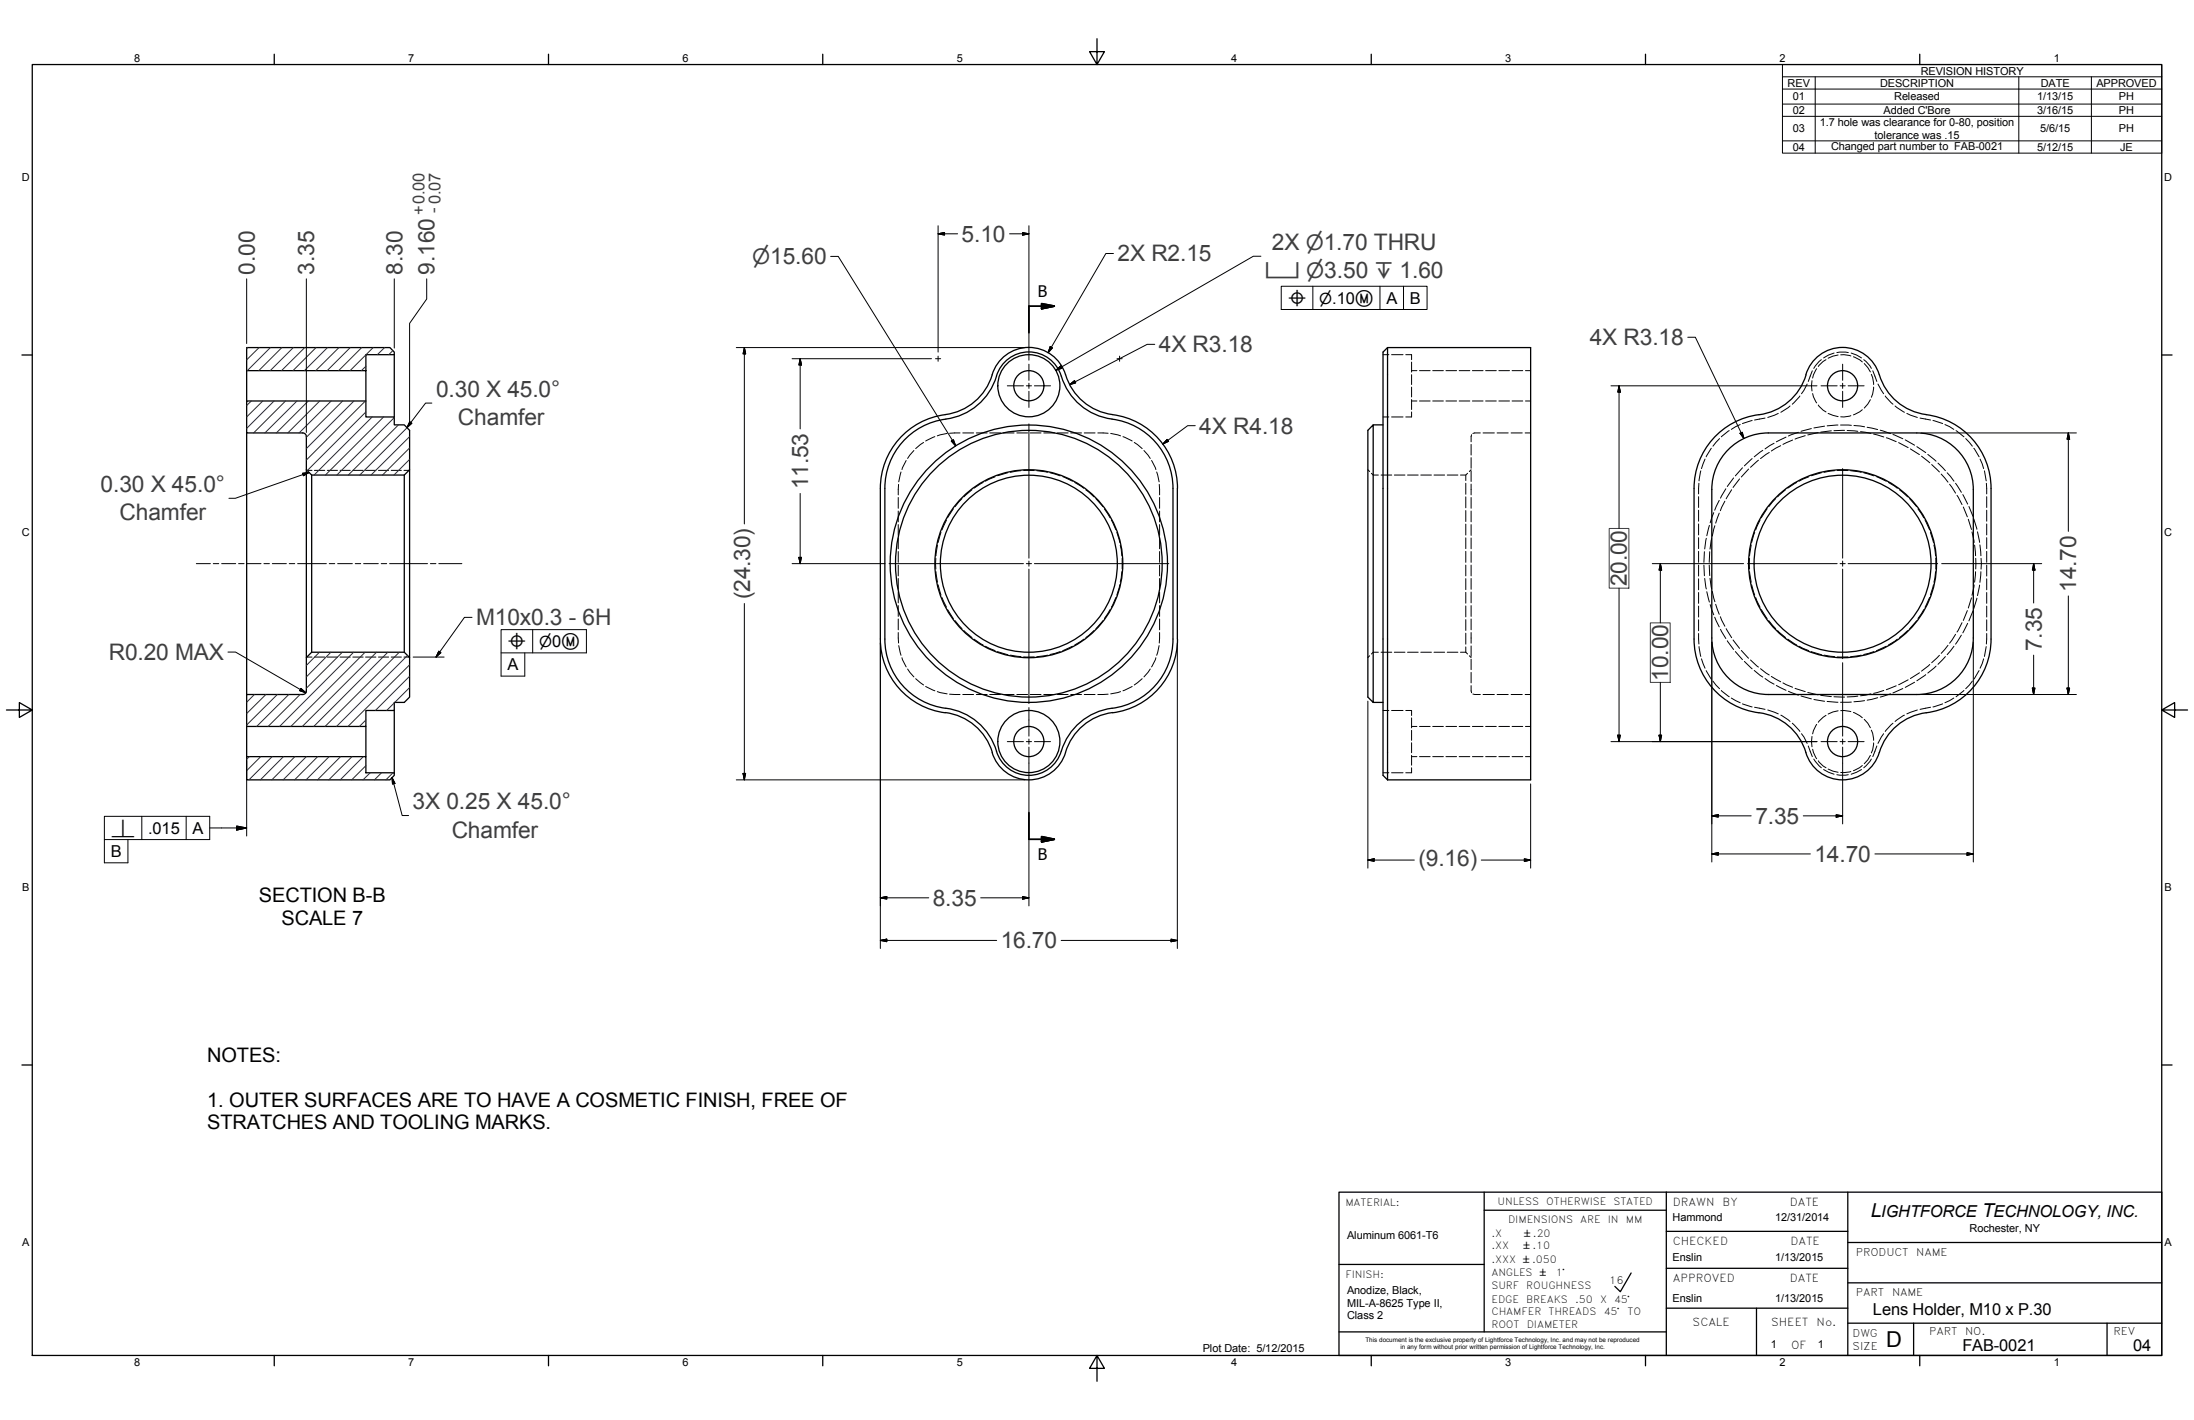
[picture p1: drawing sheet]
<svg xmlns="http://www.w3.org/2000/svg" width="864mm" height="559mm" viewBox="0 0 864 559" stroke-linecap="round" stroke-linejoin="round" font-family="sans-serif">
<!-- layer: Visible Edges(ANSI) -->
<g fill="none" stroke="#000" stroke-width=".51">
<path d="M155.2 139.6v24.5M546.2 136.8h56.3v170.1h-56.3M546.2 136.8l-1.8 1.8v166.5l1.8 1.8M546.2 136.8v170.1M97.1 157.8h46.9v6.3h11.2v3.1h3.9l2.1 2.2v15.4l-2.1 2.1h-36.4l-2.1-2.1v-13l-.3-.8-1.1-.6h-22.1zM97.1 145.9v11.9M144 145.9v-6.3h11.2v-1l-1.7-1.8h-56.4v9.1h46.9v11.9M419.4 147.5a15.2 15.2 0 0 0-15.3-10.8 15.2 15.2 0 0 0-14.1 12.3 22.8 22.8 0 0 1-20 14.5 29.2 29.2 0 0 0-23.5 28.7v59.3M419.5 147.5a22.7 22.7 0 0 0 20.5 16 29.2 29.2 0 0 1 23.5 28.7M710.8 147.5a15.2 15.2 0 0 1 15.4-10.8 15.2 15.2 0 0 1 14.1 12.3 22.8 22.8 0 0 0 19.9 14.5 29.2 29.2 0 0 1 23.5 28.7v59.3M710.9 147.5a22.3 22.3 0 0 1-18.5 15.7M97.1 170.4v102.9"/>
<path d="M540.5 167.2v109.2l-2.1-2.1v-104.9zM540.5 167.2h3.9M679.7 177.5a22.2 22.2 0 0 1 16.3-7.1h58.5a22.3 22.3 0 0 1 22.2 22.2v58.5a22.3 22.3 0 0 1-22.2 22.2h-58.4a22.3 22.3 0 0 1-22.3-22.2v-58.5a22.2 22.2 0 0 1 5.9-15.1zM692.4 163.2a29.2 29.2 0 0 0-25.6 29v59.3M120.6 184.8v74M122.7 186.9v69.8M159.1 186.9v69.8M161.2 184.8v74M463.4 192.2v59.3M346.5 251.5a29.2 29.2 0 0 0 25.6 29M348.3 251.5v-59.3a27.7 27.7 0 0 1 25.6-27.6 24.2 24.2 0 0 0 18.8-17.9 13.4 13.4 0 0 1 13.8-8.1 13.4 13.4 0 0 1 11.8 11 24.5 24.5 0 0 0 21.4 15.7 27.5 27.5 0 0 1 22 26.9v59.3M348.3 251.5a27.5 27.5 0 0 0 24 27.2"/>
<path d="M461.7 251.5a27.5 27.5 0 0 1-24 27.2M463.5 251.5a29.2 29.2 0 0 1-25.6 29M666.8 251.5a29.4 29.4 0 0 0 27.2 29.2 22.2 22.2 0 0 1 16.8 15.4M783.7 251.5a29.4 29.4 0 0 1-27.1 29.2 22.7 22.7 0 0 0-17.4 16.8 15.1 15.1 0 0 1-14.6 9.4 15.1 15.1 0 0 1-13.8-10.8M97.1 273.3h22.1l.8-.3 .6-1.1v-13.1l2.1-2.1h36.4l2.1 2.1v15.5l-2.1 2.1h-3.9v3.2h-11.2v6.3h-46.9zM155.2 279.6v24.5M437.7 278.7a24.4 24.4 0 0 0-20.4 18.2 13.4 13.4 0 0 1-13.9 8.1 13.4 13.4 0 0 1-11.7-11 24 24 0 0 0-19.4-15.3M540.5 276.4h3.9M97.1 297.8h46.9v6.3h11.2v1l-1.7 1.8h-56.4zM97.1 285.9v11.9M144 285.9v11.9M437.9 280.4a22.5 22.5 0 0 0-18.9 17.1 15.1 15.1 0 0 1-15.6 9.3 15.1 15.1 0 0 1-13.3-12.2 22.3 22.3 0 0 0-18-14.2"/>
<circle cx="405" cy="151.8" r="5.9"/>
<circle cx="405" cy="151.8" r="12.2"/>
<circle cx="725.3" cy="151.8" r="5.9"/>
<circle cx="405" cy="221.8" r="54.6"/>
<circle cx="405" cy="221.8" r="37"/>
<circle cx="405" cy="221.8" r="34.8"/>
<circle cx="405" cy="221.8" r="52.5"/>
<circle cx="725.3" cy="221.8" r="37"/>
<circle cx="725.3" cy="221.8" r="34.8"/>
<circle cx="405" cy="291.8" r="5.9"/>
<circle cx="405" cy="291.8" r="12.2"/>
<circle cx="725.3" cy="291.8" r="5.9"/>
</g>
<!-- layer: Hidden Edges(ANSI) -->
<g fill="none" stroke="#000" stroke-width=".39">
<path d="M544.4 139.6h2.3M547.8 139.6h4.5M553.3 139.6h2.3v1.9M721.9 138.9l-2.1 .8-2 1.1M723 138.7h4.5M723.5 139.7l-2 .4-1.9 .9M724.5 139.6h1.3l2.7 .5M728.7 138.9l2.1 .8 1.9 1.1M555.6 142.5v3.9M555.6 147.4v3.9M555.6 152.3v3.9M555.6 157.2v4"/>
<path d="M555.6 157.8h2.1M555.6 145.9h2.1M558.7 157.8h4.2M558.7 145.9h4.2M563.9 157.8h4.2M563.9 145.9h4.2M569.2 157.8h4.1M569.2 145.9h4.1M574.4 157.8h4.1M574.4 145.9h4.1M579.6 157.8h4.2M579.6 145.9h4.2"/>
<path d="M584.8 157.8h4.2M584.8 145.9h4.2M590 157.8h4.2M590 145.9h4.2M595.2 157.8h4.2M595.2 145.9h4.2M600.5 157.8h2M600.5 145.9h2M704.6 159.8l-3.6 2.4M708.5 155.8l-3 3.3M711.3 151.1l-2.2 3.8M713.2 149.8v4.1"/>
<path d="M713.4 145.9l-1.6 4.2M713.5 154.9l.3 1.2 1.3 2.5M715.1 145.1l-1.3 2.4-.3 1.3M715.7 159.4l1.9 2 1.2 .7M716.9 141.5l-.9 .7-2.1 2.8M718.8 141.5l-1.2 .7-1.9 2M729.6 140.4l2.4 1.2 1 .8M733.6 141.5l2.4 2.5 .6 1M733.8 143.1l2.4 3.3M736.2 157.3l-2.4 3.3M736.6 147.3l.5 1.3 .4 2.7M737.2 145.9l1.6 4.2"/>
<path d="M737.5 152.3l-.4 2.8-.5 1.2M739.2 151.1l2.2 3.8M742.1 155.8l3 3.3M745.9 159.8l3.7 2.4M359.7 177.3l-2.4 3.1M363.5 174.1l-3.1 2.4M368 171.8l-3.6 1.7M372.8 170.6l-3.9 .9M377.9 170.4l-4.1 .1M379 170.4h4.2M384.3 170.4h4.3M389.6 170.4h4.2"/>
<path d="M394.9 170.4h4.3M400.2 170.4h4.3M405.5 170.4h4.3M410.8 170.4h4.3M416.2 170.4h4.2M421.4 170.4h4.3M426.8 170.4h4.2M432.1 170.4l4.1 .1M437.2 170.6l3.9 .9M442 171.8l3.6 1.7M446.5 174.1l3.1 2.4M450.3 177.3l2.5 3.1"/>
<path d="M544.4 164.1h2.3M547.8 164.1h4.5M555.6 162.1v2h-2.3M579.1 174.9v4.2M579.2 171.1l-.1 2.8M582.7 170.4l-2.9 .2M583.8 170.4h4.4M589.3 170.4h4.4M594.8 170.4h4.4M600.3 170.4h2.2M673.6 176.4l-2 3.4M676.8 172.6l-2.6 3"/>
<path d="M680.7 169.5l-3.2 2.4M685 167.1l-3.5 1.9M689.7 165.5l-3.8 1.2M693.9 177.2l-3.4 2.6M694.8 164.5l-4.2 .8M696.4 178.1l-3.4 2.4M698.3 174.4l-3.5 2.3M700 162.7l-4.2 1.6M700.9 175.4l-3.7 2.1M703 172l-3.8 1.9M705.6 173.2l-3.8 1.7M707.9 170.1l-3.9 1.5"/>
<path d="M710.6 171.4l-4 1.4M713 168.7l-4.1 1M715.6 170.2l-4 .9M718.2 167.7l-4.2 .7M719.6 162.7l3.9 1.3M720.9 169.5l-4.2 .6M723.5 167.3l-4.3 .3M724.5 167.3l4.2 .1M726.1 169.4l-4.2 .1M727.1 169.4l4.2 .3M728.5 163.6l-2.7 .5-1.3-.1M729.7 167.4l4.2 .6"/>
<path d="M732.3 169.9l4.1 .7M733 161.2l-1 .9-2.4 1.2M734.9 168.1l4.2 .9M737.5 170.8l4 1.2M740.1 169.3l4.1 1.3M742.5 172.3l3.9 1.5M745.1 171l3.9 1.7M747.3 174.2l3.8 1.9M749.9 173.1l3.7 2.1M750.6 162.7l4.1 1.6M752 176.7l3.5 2.2M754.5 175.8l3.5 2.3"/>
<path d="M755.8 164.5l4.1 .8M756.3 179.5l3.3 2.6M758.8 178.8l3.3 2.7M760.9 165.5l3.8 1.2M765.6 167.1l3.4 1.9M769.9 169.5l3.1 2.4M773.7 172.6l2.7 3M776.9 176.4l2.1 3.4M353.6 195.8v4.2M353.7 190.6l-.1 4.2M354.6 185.7l-.8 3.9M356.7 181.2l-1.7 3.6"/>
<path d="M453.3 181.2l1.7 3.6M455.3 185.7l.9 3.9M456.3 190.6l.1 4.2M456.4 195.8v4.2M538.4 184.8l.7 .7M539.8 186.2l.7 .7h2M543.6 186.9h4.2M548.8 186.9h4.2M554 186.9h4.2M559.2 186.9h4.2M564.5 186.9h4.1M569.7 186.9h4.1"/>
<path d="M574.9 186.9h2.1M577 190.2v4.3M577 195.5v4.3M577.7 186.2l-.7 .7v2.2M579.1 180.1v4.2M579.1 185.3v4.2M579.1 190.5v4.3M579.1 195.8v4.2M579.1 184.8l-.7 .7M668.6 195.5v4.2M668.7 190.2l-.1 4.2M669.5 185.3l-.7 3.9"/>
<path d="M671.1 180.7l-1.4 3.7M676.7 196.9l-1.8 3.9M678.9 197.2l-1.7 3.8M679.3 192.3l-2.1 3.7M681.6 192.7l-2.2 3.6M682.4 188.1l-2.5 3.4M684.7 188.5l-2.5 3.3M685.9 184.1l-2.8 3.2M688.3 184.6l-2.9 3.1M689.7 180.5l-3.1 2.8M692.1 181.1l-3.1 2.8M760.3 182.8l3.1 2.9"/>
<path d="M762.8 182.2l2.9 3M764.1 186.6l2.7 3.1M766.4 186.1l2.7 3.3M767.4 190.6l2.3 3.5M769.7 190.2l2.3 3.5M770.3 194.9l2 3.7M772.6 194.6l1.9 3.8M772.8 199.5l1.6 3.9M775 199.3l1.6 3.9M779.4 180.7l1.4 3.7M781.1 185.3l.7 3.9M781.9 190.2l.1 4.2"/>
<path d="M782 195.5v4.2M353.6 201.1v4.3M353.6 206.4v4.3M353.6 211.7v4.3M353.6 217v4.3M456.4 201.1v4.3M456.4 206.4v4.3M456.4 211.7v4.3M456.4 217v4.3M577 200.9v4.3M577 206.2v4.4M577 211.6v4.3"/>
<path d="M577 217v4.3M579.1 201.1v4.3M579.1 206.4v4.3M579.1 211.7v4.3M579.1 217v4.3M668.6 200.8v4.3M668.6 206.2v4.3M668.6 211.6v4.3M668.6 217v4.3M670.9 217.1l-.2 4.2M671.6 211.8l-.6 4.2M672.8 206.8l-1 4"/>
<path d="M673 217.1l-.2 4.2M673.7 212l-.6 4.1M674.6 201.7l-1.4 4M675 206.9l-1 4M676.7 201.9l-1.4 4M774.8 204.3l1.2 4M776.2 209.4l.8 4.1M776.9 204.2l1.2 4.1M777.2 214.5l.4 4.2M777.7 219.7v4.2M778.4 209.3l.8 4.1M779.3 214.4l.4 4.3"/>
<path d="M779.8 219.7v4.3M782 200.8v4.3M782 206.2v4.3M782 211.6v4.3M782 217v4.3M353.6 222.4v4.2M353.6 227.6v4.3M353.6 233v4.2M353.6 238.3v4.3M456.4 222.4v4.2M456.4 227.6v4.3M456.4 233v4.2"/>
<path d="M456.4 238.3v4.3M577 222.4v4.2M577 227.7v4.3M577 233.1v4.3M577 238.4v4.4M579.1 222.4v4.2M579.1 227.6v4.3M579.1 233v4.2M579.1 238.3v4.3M668.6 222.4v4.3M668.6 227.8v4.3M668.6 233.2v4.2"/>
<path d="M668.6 238.5v4.3M670.7 222.4l.2 4.2M671 227.6l.6 4.2M671.8 232.9l1 4M672.8 222.4l.2 4.1M673.1 227.6l.6 4.1M673.2 237.9l1.4 4M674 232.7l1 4.1M675.3 237.8l1.4 3.9M776 235.3l-1.2 4M777 230.2l-.8 4.1M777.6 225l-.4 4.1"/>
<path d="M778.1 235.4l-1.2 4.1M779.2 230.3l-.8 4.1M779.7 225l-.4 4.2M782 222.4v4.3M782 227.8v4.3M782 233.2v4.2M782 238.5v4.3M353.6 248.9l.1 4.1M353.6 243.6v4.2M353.8 254.1l.8 3.8M355 258.8l1.7 3.6M455 258.8l-1.7 3.6"/>
<path d="M456.2 254.1l-.9 3.8M456.4 243.6v4.2M456.4 248.9l-.1 4.1M539.1 258.1l-.7 .7M542.5 256.7h-2l-.7 .7M543.6 256.7h4.2M548.8 256.7h4.2M554 256.7h4.2M559.2 256.7h4.2M564.5 256.7h4.1M569.7 256.7h4.1M574.9 256.7h2.1"/>
<path d="M577 243.8v4.3M577 249.2v4.3M577 254.6v2.1M577 256.7l.7 .7M578.4 258.1l.7 .7M579.1 243.6v4.2M579.1 248.9v4.2M579.1 254.2v4.1M579.1 259.4v4.1M668.6 243.9v4.3M668.6 249.3l.1 4.1M668.8 254.4l.7 3.9"/>
<path d="M669.7 259.3l1.4 3.7M674.9 242.9l1.8 3.8M677.2 242.7l1.7 3.7M677.2 247.6l2.1 3.7M679.4 247.4l2.2 3.6M679.9 252.2l2.5 3.4M682.2 251.8l2.5 3.3M683.1 256.4l2.8 3.2M685.4 256l2.9 3M689 259.7l3.1 2.8M763.4 257.9l-3.1 2.9M765.7 258.4l-2.9 3"/>
<path d="M766.8 253.9l-2.7 3.2M769.1 254.3l-2.7 3.3M769.7 249.6l-2.3 3.5M772 249.9l-2.3 3.6M772.3 245l-2 3.7M774.4 240.3l-1.6 3.9M774.5 245.3l-1.9 3.7M776.6 240.4l-1.6 3.9M780.8 259.3l-1.4 3.7M781.8 254.4l-.7 3.9M782 243.9v4.3M782 249.3l-.1 4.1"/>
<path d="M357.3 263.3l2.4 3.1M360.4 267.1l3.1 2.5M364.4 270.1l3.6 1.7M368.9 272.2l3.9 .8M373.8 273.2l4.1 .1M379 273.3h4.2M384.3 273.3h4.3M389.6 273.3h4.2M394.9 273.3h4.3M400.2 273.3h4.3M405.5 273.3h4.3M410.8 273.3h4.3"/>
<path d="M416.2 273.3h4.2M421.4 273.3h4.3M426.8 273.3h4.2M436.2 273.2l-4.1 .1M441.1 272.2l-3.9 .8M445.6 270.1l-3.6 1.7M449.6 267.1l-3.1 2.5M452.8 263.3l-2.5 3.1M544.4 279.6h2.3M547.8 279.6h4.5M553.3 279.6h2.3v2M579.1 264.6v4.1"/>
<path d="M579.1 269.8l.1 2.8M579.8 273.1l2.9 .2M583.8 273.3h4.4M589.3 273.3h4.4M594.8 273.3h4.4M600.3 273.3h2.2M671.6 263.9l2 3.4M674.2 268l2.6 3M677.5 271.7l3.2 2.5M681.5 274.7l3.5 1.8M685.9 277l3.8 1.2M686.6 260.3l3.1 2.9"/>
<path d="M690.5 263.8l3.4 2.6M690.6 278.3l4.2 .8M693 263.1l3.4 2.5M694.8 267l3.5 2.2M695.8 279.4l4.2 1.5M697.2 266.2l3.7 2.1M699.2 269.7l3.8 2M701.8 268.7l3.8 1.7M704 272l3.9 1.6M706.6 270.9l4 1.3M708.9 273.9l4.1 1.1M711.6 272.5l4 .9"/>
<path d="M714 275.3l4.2 .7M716.7 273.6l4.2 .5M719.2 276l4.3 .4M721.9 274.2l4.2 .1M723.5 279.7l-2 .5-1.9 .8M724.5 279.7l4 .3M728.7 276.3l-4.2 .1M731.3 273.9l-4.2 .4M733.9 275.7l-4.2 .5M736.4 273l-4.1 .8M739.1 274.6l-4.2 .9M741.5 271.7l-4 1.2"/>
<path d="M744.2 273l-4.1 1.3M746.4 269.9l-3.9 1.5M749 271l-3.9 1.7M751.1 267.5l-3.8 1.9M753.6 268.5l-3.7 2M754.7 279.4l-4.1 1.5M755.5 264.7l-3.5 2.3M758 265.5l-3.5 2.4M759.6 261.5l-3.3 2.6M759.9 278.3l-4.1 .8M762.1 262.1l-3.3 2.8M764.7 277l-3.8 1.2"/>
<path d="M769 274.7l-3.4 1.8M773 271.7l-3.1 2.5M776.4 268l-2.7 3M779 263.9l-2.1 3.4M555.6 282.5v3.9M555.6 287.4v3.9M555.6 292.3v3.9M555.6 297.2v3.9M555.6 297.8h2.1M555.6 285.9h2.1M558.7 297.8h4.2M558.7 285.9h4.2"/>
<path d="M563.9 297.8h4.2M563.9 285.9h4.2M569.2 297.8h4.1M569.2 285.9h4.1M574.4 297.8h4.1M574.4 285.9h4.1M579.6 297.8h4.2M579.6 285.9h4.2M584.8 297.8h4.2M584.8 285.9h4.2M590 297.8h4.2M590 285.9h4.2"/>
<path d="M595.2 297.8h4.2M595.2 285.9h4.2M600.5 297.8h2M600.5 285.9h2M701 281.4l3.6 2.5M705.5 284.6l3 3.2M709.1 288.7l2.2 3.8M711.8 293.6l1.6 4.2M713.2 289.8v4.1M713.5 294.8l.3 1.3 1.3 2.5M713.9 298.7l3 3.4M715.1 285.1l-1.3 2.4-.3 1.3"/>
<path d="M715.7 299.4l1.9 2 1.2 .7M718.8 281.5l-3.1 2.7M729.6 280.4l3.4 2M733.8 283.1l1.4 1.5 1 1.8M736.2 297.2l-1 1.8-1.4 1.5M736.6 287.3l.5 1.2 .4 2.8M736.6 298.7l-3 3.4M737.5 292.4l-.4 2.7-.5 1.2M738.8 293.6l-1.6 4.2M741.4 288.7l-2.2 3.8M745.1 284.6l-3 3.2M749.6 281.4l-3.7 2.5"/>
<path d="M544.4 304.1h2.3M547.8 304.1h4.5M555.6 302.1v2h-2.3M717.8 302.8l4.1 1.9M719.6 302.6l1.9 .9 2 .4M723 304.9h4.5M728.5 303.6l-4 .4M732.7 302.8l-4 1.9M733 301.2l-1 .9-2.4 1.2"/>
</g>
<!-- layer: Threads(ANSI) -->
<g fill="none" stroke="#000" stroke-width=".39">
<path d="M120.8 185.1h2M123.8 185.1h4M128.8 185.1h4M133.9 185.1h4M138.9 185.1h4M143.9 185.1h4.1M149 185.1h4M154 185.1h4M159 185.1h2M378.7 196.2l-2.8 3.2M382.6 192.7l-3.2 2.8M387 189.9l-3.6 2.2"/>
<path d="M391.7 187.6l-3.8 1.8M396.7 186.1l-4.1 1.1M401.8 185.2l-4.1 .7M402.9 185.2h4.2M408.1 185.2l4.2 .7M413.3 186.1l4 1.2M418.3 187.6l3.8 1.8M423 189.9l3.6 2.3M427.4 192.8l3.2 2.7M431.4 196.2l2.7 3.2M698.9 196.2l-2.7 3.2M702.8 192.7l-3.1 2.8"/>
<path d="M707.2 189.9l-3.5 2.2M712 187.6l-3.8 1.8M717 186.1l-4.1 1.1M722.1 185.2l-4.1 .7M723.2 185.2h4.2M728.4 185.2l4.2 .7M733.6 186.1l4 1.2M738.6 187.6l3.8 1.8M743.3 189.9l3.5 2.3M747.7 192.8l3.2 2.7M751.6 196.2l2.8 3.2M368.4 219.7v4.2"/>
<path d="M369 214.5l-.6 4.2M370.4 209.5l-1.1 4M372.6 204.7l-1.8 3.8M375.3 200.2l-2.3 3.6M434.7 200.3l2.2 3.5M437.5 204.7l1.7 3.8M439.6 209.5l1.2 4M440.9 214.6l.7 4.1M441.7 219.7v4.2M688.7 219.7v4.2M689.3 214.5l-.6 4.2M690.7 209.5l-1.2 4"/>
<path d="M692.8 204.7l-1.7 3.8M695.6 200.2l-2.3 3.6M755 200.3l2.2 3.5M757.7 204.7l1.8 3.8M759.8 209.5l1.2 4M761.2 214.6l.7 4.1M761.9 219.7v4.2M368.4 225l.6 4.1M369.3 230.1l1.1 4.1M370.8 235.1l1.8 3.9M373 239.9l2.3 3.5M436.9 239.9l-2.2 3.5"/>
<path d="M439.2 235.1l-1.7 3.9M440.8 230.1l-1.2 4.1M441.6 225l-.7 4.1M688.7 225l.6 4.1M689.5 230.1l1.2 4.1M691.1 235.1l1.7 3.9M693.3 239.9l2.3 3.5M757.2 239.9l-2.2 3.5M759.5 235.1l-1.8 3.9M761 230.1l-1.2 4.1M761.9 225l-.7 4.1M120.8 258.6h2"/>
<path d="M123.8 258.6h4M128.8 258.6h4M133.9 258.6h4M138.9 258.6h4M143.9 258.6h4.1M149 258.6h4M154 258.6h4M159 258.6h2M375.9 244.2l2.8 3.2M379.4 248.2l3.2 2.7M383.4 251.5l3.6 2.3M387.9 254.3l3.8 1.7"/>
<path d="M392.6 256.4l4.1 1.2M397.7 257.8l4.1 .6M402.9 258.5h4.2M412.3 257.8l-4.2 .6M417.3 256.4l-4 1.2M422.1 254.3l-3.8 1.7M426.6 251.5l-3.6 2.3M430.6 248.2l-3.2 2.7M434.1 244.3l-2.7 3.2M696.2 244.2l2.7 3.2M699.7 248.2l3.1 2.7M703.7 251.5l3.5 2.3"/>
<path d="M708.2 254.3l3.8 1.7M712.9 256.4l4.1 1.2M718 257.8l4.1 .6M723.2 258.5h4.2M732.6 257.8l-4.2 .6M737.6 256.4l-4 1.2M742.4 254.3l-3.8 1.7M746.8 251.5l-3.5 2.3M750.9 248.2l-3.2 2.7M754.4 244.3l-2.8 3.2"/>
</g>
<!-- layer: Section View Lines(ANSI) -->
<path d="M410 119.5l5 1-5 1zM415 120.5h-10v10.4M405 319.8v10.5h10M410 329.2l5 1.1-5 1z" fill="none" stroke="#000" stroke-width=".7"/>
<path d="M410 121.5l5-1zM410 119.5l5 1-5 1zM410 331.3l5-1zM410 329.2l5 1.1-5 1z" fill="#000" stroke="#000" stroke-width=".7"/>
<!-- layer: Border_0 -->
<g fill="none" stroke="#000" stroke-width=".51">
<path d="M431.8 15.2v10.2l-2.9-5.1h5.8l-2.9 5.1M12.7 25.4h838.2v508h-838.2zM107.9 21.3v4.1M215.9 21.3v4.1M323.8 21.3v4.1M539.8 21.3v4.1M647.7 21.3v4.1M755.6 21.3v4.1M8.6 139.7h4.1M850.9 139.7h4.1M2.5 279.4h10.2l-5.1-2.9v5.8l5.1-2.9M850.9 279.4l5.1 2.9v-5.8l-5.1 2.9h10.2"/>
<path d="M8.6 419.1h4.1M850.9 419.1h4.1M107.9 533.4v4.1M215.9 533.4v4.1M323.8 533.4v4.1M431.8 533.4l2.9 5.1h-5.8l2.9-5.1v10.2M539.8 533.4v4.1M647.7 533.4v4.1M755.6 533.4v4.1"/>
</g>
<!-- layer: Hatch -->
<g fill="none" stroke="#1e1e47" stroke-width=".39">
<path d="M97.5 136.8l-.4 .4M102 136.8l-4.9 4.8M106.4 136.8l-9.1 9.1M110.9 136.8l-9 9.1M115.4 136.8l-9 9.1M120 136.8l-9.2 9.1M124.4 136.8l-9.1 9.1M128.9 136.8l-9.1 9.1M133.4 136.8l-9.1 9.1M137.9 136.8l-9.1 9.1M142.4 136.8l-9.1 9.1M146.9 136.8l-9.1 9.1"/>
<path d="M151.4 136.8l-2.9 2.8M154.6 138l-1.6 1.6M98.9 157.8l-1.8 1.8M103.4 157.8l-6.3 6.3M107.9 157.8l-10.8 10.8M112.4 157.8l-12.6 12.6M116.9 157.8l-12.6 12.6M121.3 157.8l-12.5 12.6M125.9 157.8l-12.6 12.6M130.4 157.8l-12.7 12.6M134.9 157.8l-14.3 14.3M139.3 157.8l-18.7 18.7"/>
<path d="M143.8 157.8l-23.2 23.2M144 144.1l-1.8 1.8M144 162.1l-23.1 23.1M146.5 164.1l-22.9 22.8M151 164.1l-22.9 22.8M155.2 164.3l-22.6 22.6M156.8 167.2l-19.7 19.7M160.2 168.3l-18.6 18.6M161.2 176.3l-10.6 10.6M161.2 171.8l-15.2 15.1M161.2 180.8l-6.1 6.1M125.7 256.7l-5.1 5.2"/>
<path d="M130.2 256.7l-9.6 9.7M134.7 256.7l-14.1 14.1M139.2 256.7l-29.2 29.2M143.7 256.7l-29.2 29.2M148.2 256.7l-29.2 29.2M152.7 256.7l-29.2 29.2M157.2 256.7l-29.2 29.2M160.4 257.9l-27.9 28M100.1 273.3l-3 3.1M104.6 273.3l-7.5 7.5M109.2 273.3l-12.1 12M113.7 273.3l-12.7 12.6"/>
<path d="M118.1 273.3l-12.6 12.6M155.2 276.6l-3 3M161.2 270.6l-5.8 5.8M161.2 266.1l-13.4 13.5M161.2 261.6l-24.2 24.3M98.1 297.8l-1 1M102.6 297.8l-5.5 5.5M107.1 297.8l-9.1 9.1M111.6 297.8l-9.1 9.1M116.1 297.8l-9.1 9.1M120.6 297.8l-9.2 9.1M125 297.8l-9 9.1"/>
<path d="M129.5 297.8l-9 9.1M134 297.8l-9 9.1M138.6 297.8l-9.2 9.1M143 297.8l-9.1 9.1M144 283.3l-2.5 2.6M144 301.3l-5.6 5.6M145.7 304.1l-2.8 2.8M150.2 304.1l-2.8 2.8M154.7 304.1l-2.8 2.8"/>
</g>
<!-- layer: Sketch Geometry(ANSI) -->
<g fill="none" stroke="#000" stroke-width=".51">
<path d="M527 469.1h323.9v64.3h-323.9zM584.2 469.1v55M584.2 476.2h71.7M655.9 469.1v64.3M727.3 469.1v64.3M527 497.6h57.2M655.9 484.6h71.4M655.9 499.1h71.4M727.3 488.9h123.6M642 501l-4.2 7.3-2.2-2.1M655.9 514.8h71.4M691.4 514.8v18.6"/>
<path d="M727.3 504.8h123.6M527 524.1h128.9M727.3 520.7h123.6M753.2 520.7v12.7M829.4 520.7v12.7"/>
</g>
<!-- layer: Symbols(ANSI) -->
<g fill="none" stroke="#000" stroke-width=".39">
<path d="M701.6 30.2v-4.8h149.3v4.8M701.6 35.1h149.3M714.5 30.2v30.1M794.6 30.2v30.1M823.2 30.2v30.1M850.9 30.2h-149.3v4.9M850.9 30.2v30.1h-149.3v-25.2M701.6 41h149.3M701.6 45.8h149.3M701.6 55.4h149.3M496.3 100.8h-3l-77.7 44.9M504.3 112.6h57.4v9.2h-57.4z"/>
<path d="M516.8 112.6v9.2M543.2 112.6v9.2M552.4 112.6v9.2M170 158.6h-2.5l-7.3 9.7M415.6 145.7l1.9-1.7 .5 .9zM161.3 166l.8 .6-1.9 1.7zM119.1 186.2l2.5-.3-2.2 1.3zM121.6 185.9l-29 10.2h-2.5M162.6 258.6h12.2M172.7 256.3l.8 .6-1.9 1.7zM185.8 243h-3l-11.2 15.6M197.2 256.9h33.6v-9.1h-33.6v18.3h9.4v-9.2"/>
<path d="M209.7 247.8v9.1M97.1 299.3v29.7M154.3 306l1.1 2.3-.9 .2zM154.3 306l4 14.9h2.5M41.1 330.4h41.4v-9.2h-41.4v18.3h9.3v-9.1M55.8 321.2v9.2M73.3 321.2v9.2M82.5 325.8h14.6M93.2 325.1l3.9 .7-3.9 .8z"/>
</g>
<!-- layer: Center Mark(ANSI) -->
<g fill="none" stroke="#000" stroke-width=".39">
<path d="M368.2 141.2h2.1M369.3 140.1v2.1M396.5 151.8h6.3M404 151.8h2M405 143.3v6.4M405 150.8v2M405 154v6.3M407.2 151.8h6.3M439.7 141.2h2M440.7 140.1v2.1M716.8 151.8h6.3M724.3 151.8h2"/>
<path d="M725.3 143.3v6.4M725.3 150.8v2M725.3 154v6.3M727.5 151.8h6.2M405 166.8v52.8M725.3 184.4v35.2M349.9 221.8h52.9M404 221.8h2M405 220.8v2M405 224v52.9M407.2 221.8h52.9M687.9 221.8h35.2"/>
<path d="M724.3 221.8h2M725.3 220.8v2M725.3 224v35.2M727.5 221.8h35.2M396.5 291.8h6.3M404 291.8h2M405 283.3v6.4M405 290.8v2.1M405 294v6.3M407.2 291.8h6.3M716.8 291.8h6.3M724.3 291.8h2"/>
<path d="M725.3 283.3v6.4M725.3 290.8v2.1M725.3 294v6.3M727.5 291.8h6.2"/>
</g>
<!-- layer: Dimensions(ANSI) -->
<g fill="none" stroke="#000" stroke-width=".39">
<path d="M369.3 92l2.5-.5v1zM369.3 92h7.6M369.3 88.8v49.8M397.4 92h7.6M402.5 91.5l2.5 .5-2.5 .5zM405 88.8v52.9M438.3 99.8h-3l-22.7 39M97.1 109.7v25.5M120.6 109.7v60.5M155.2 109.7v27.3M168 109.7v8l-6.8 9.6v38.8M327 100.9h2.9l46.3 74.6"/>
<path d="M289.8 136.8h113.6M293 136.8l.5 2.5h-1zM293 136.8v69.4M413.4 136.4l.9 .5-1.7 1.9zM454.5 135.5h-3l-30.5 15.9M664.3 132.7h3l19.1 39.8M311.8 141.2h54.8M315 141.2l.5 2.4h-1zM315 141.2v27.6M421 151.4l2-1.6 .4 .9zM634.1 151.8h81.1M637.3 151.8l.5 2.5h-1z"/>
<path d="M637.3 151.8v56.2M374.5 173.5l.8-.5 .9 2.5zM459.4 172.9l.6 .8-2.3 1.1zM470.5 167.5h-3l-9.8 7.3M684.9 170.5l.9-.4 .6 2.4zM756.1 170.4h61.2M814.1 170.4l.5 2.4h-1zM814.1 170.4v38.7M315 194.2v27.6M314.5 219.3h1l-.5 2.5zM293 237.5v69.4M311.8 221.8h36.6"/>
<path d="M637.3 231.5v60.3M650.4 221.8h35.9M653.5 221.8l.5 2.5h-1zM653.5 221.8v23.3M764.3 221.8h39.4M800.5 221.8l.5 2.5h-1zM800.5 221.8v15.5M814.1 234.5v38.8M89.7 256.6h3l27.7 16M346.5 253v120.3M463.4 253v120.3M673.8 252.7v86.5"/>
<path d="M776.7 252.7v86.5M800.5 257.8v15.5M118.4 270.9l2 1.7-2.4-.8zM405 278.4v4.9M538.4 275.9v65.7M653.5 268.5v23.3M725.3 260.8v22.5M756.1 273.3h61.2M800 270.8h1l-.5 2.5zM813.6 270.8h1l-.5 2.5zM634.1 291.8h81.1M636.8 289.3h1l-.5 2.5z"/>
<path d="M653 289.3h1l-.5 2.5zM289.8 306.9h113.6M292.5 304.4h1l-.5 2.5zM405 300.3v56.2M602.5 308.5v33.1M725.3 300.3v23.9M538.4 338.5l2.5-.6v1.1zM538.4 338.5h18.3M583.1 338.5h19.4M600 337.9l2.5 .6-2.5 .5zM673.8 336l2.5-.5v1zM673.8 321.1l2.5-.5v1z"/>
<path d="M673.8 336h38.8M673.8 321.1h15.5M709.8 321.1h15.5M722.8 320.6l2.5 .5-2.5 .5zM738 336h38.7M774.3 335.5l2.4 .5-2.4 .5zM346.5 353.3l2.6-.5v1zM346.5 353.3h19.1M386 353.3h19M402.5 352.8l2.5 .5-2.5 .5zM346.5 370.1l2.6-.5v1zM346.5 370.1h45.8"/>
<path d="M417.7 370.1h45.7M460.9 369.6l2.5 .5-2.5 .5z"/>
</g>
<g fill="#000" stroke="#000" stroke-width=".39">
<path d="M369.3 92l2.5-.5zM369.3 92l2.5-.5v1zM402.5 92.5l2.5-.5zM402.5 91.5l2.5 .5-2.5 .5zM293 136.8l.5 2.5zM293 136.8l.5 2.5h-1zM413.4 136.4l-.8 2.4zM413.4 136.4l.9 .5-1.7 1.9zM315 141.2l.5 2.4zM315 141.2l.5 2.4h-1zM421 151.4l2-1.6zM421 151.4l2-1.6 .4 .9z"/>
<path d="M637.3 151.8l.5 2.5zM637.3 151.8l.5 2.5h-1zM374.5 173.5l1.7 2zM374.5 173.5l.8-.5 .9 2.5zM459.4 172.9l-1.7 1.9zM459.4 172.9l.6 .8-2.3 1.1zM684.9 170.5l1.5 2zM684.9 170.5l.9-.4 .6 2.4zM814.1 170.4l.5 2.4zM814.1 170.4l.5 2.4h-1zM314.5 219.3l.5 2.5zM314.5 219.3h1l-.5 2.5z"/>
<path d="M653.5 221.8l.5 2.5zM653.5 221.8l.5 2.5h-1zM800.5 221.8l.5 2.5zM800.5 221.8l.5 2.5h-1zM118 271.8l2.4 .8zM118.4 270.9l2 1.7-2.4-.8zM800 270.8l.5 2.5zM800 270.8h1l-.5 2.5zM813.6 270.8l.5 2.5zM813.6 270.8h1l-.5 2.5zM636.8 289.3l.5 2.5zM636.8 289.3h1l-.5 2.5z"/>
<path d="M653 289.3l.5 2.5zM653 289.3h1l-.5 2.5zM292.5 304.4l.5 2.5zM292.5 304.4h1l-.5 2.5zM538.4 338.5l2.5-.6zM538.4 338.5l2.5-.6v1.1zM600 339l2.5-.5zM600 337.9l2.5 .6-2.5 .5zM673.8 336l2.5-.5zM673.8 336l2.5-.5v1zM673.8 321.1l2.5-.5zM673.8 321.1l2.5-.5v1z"/>
<path d="M722.8 321.6l2.5-.5zM722.8 320.6l2.5 .5-2.5 .5zM774.3 336.5l2.4-.5zM774.3 335.5l2.4 .5-2.4 .5zM346.5 353.3l2.6-.5zM346.5 353.3l2.6-.5v1zM402.5 353.8l2.5-.5zM402.5 352.8l2.5 .5-2.5 .5zM346.5 370.1l2.6-.5zM346.5 370.1l2.6-.5v1zM460.9 370.6l2.5-.5zM460.9 369.6l2.5 .5-2.5 .5z"/>
</g>
<path d="M633.4 208h7.8v23.5h-7.8zM649.6 245.1h7.8v23.4h-7.8z" fill="none" stroke="#3f3f3f" stroke-width=".39"/>
<!-- layer: Symbols(ANSI) -->
<path d="M415.6 145.7l1.9-1.7zM415.6 145.7l1.9-1.7 .5 .9zM161.3 166l-1.1 2.3zM161.3 166l.8 .6-1.9 1.7zM119.4 187.2l2.2-1.3zM119.1 186.2l2.5-.3-2.2 1.3zM172.7 256.3l-1.1 2.3zM172.7 256.3l.8 .6-1.9 1.7zM154.3 306l1.1 2.3zM154.3 306l1.1 2.3-.9 .2zM93.2 326.6l3.9-.8zM93.2 325.1l3.9 .7-3.9 .8z" fill="#000" stroke="#000" stroke-width=".39"/>
<!-- layer: Centerline(ANSI) -->
<g fill="none" stroke="#000" stroke-width=".39">
<path d="M77.3 221.8h5.5M83.9 221.8h2.2M87.2 221.8h5.6M93.9 221.8h2.2M97.2 221.8h5.5M103.9 221.8h2.1M107.2 221.8h5.5M113.9 221.8h2.1M117.2 221.8h11.3M129.6 221.8h2.2M132.9 221.8h5.8M139.8 221.8h2.2"/>
<path d="M143.1 221.8h5.8M150.1 221.8h2.1M153.4 221.8h14.9M169.4 221.8h2.2M172.7 221.8h9.1"/>
</g>
<g font-size="9" fill="#3f3f3f">
<text x="378.5" y="95.1">5.10</text>
<text x="500.6" y="98.4">2X ⌀1.70 THRU</text>
<text x="439.9" y="102.9">2X R2.15</text>
<text x="100.3" y="108.1" transform="rotate(-90 100.3 108.1)">0.00</text>
<text x="123.7" y="108.1" transform="rotate(-90 123.7 108.1)">3.35</text>
<text x="158.4" y="108.1" transform="rotate(-90 158.4 108.1)">8.30</text>
<text x="171.1" y="108.1" transform="rotate(-90 171.1 108.1)">9.160</text>
<text x="625.7" y="135.8">4X R3.18</text>
<text x="456.1" y="138.7">4X R3.18</text>
<text x="171.6" y="156.3">0.30 X 45.0°</text>
<text x="180.3" y="167.4">Chamfer</text>
<text x="472.1" y="170.6">4X R4.18</text>
<text x="39.6" y="193.7">0.30 X 45.0°</text>
<text x="318.1" y="192.6" transform="rotate(-90 318.1 192.6)">11.53</text>
<text x="47.1" y="204.8">Chamfer</text>
<text x="640.4" y="230.8" transform="rotate(-90 640.4 230.8)">20.00</text>
<text x="817.2" y="232.9" transform="rotate(-90 817.2 232.9)">14.70</text>
<text x="295.3" y="235.9" transform="rotate(-90 295.3 235.9)">(24.30)</text>
<text x="187.4" y="246.1">M10x0.3 - 6H</text>
<text x="803.7" y="256.2" transform="rotate(-90 803.7 256.2)">7.35</text>
<text x="42.8" y="259.8">R0.20 MAX</text>
<text x="656.7" y="267.9" transform="rotate(-90 656.7 267.9)">10.00</text>
<text x="162.4" y="318.5">3X 0.25 X 45.0°</text>
<text x="177.8" y="329.6">Chamfer</text>
<text x="690.9" y="324.2">7.35</text>
<text x="558.3" y="340.7">(9.16)</text>
<text x="714.2" y="339.2">14.70</text>
<text x="367.2" y="356.5">8.35</text>
<text x="393.9" y="373.2">16.70</text>
</g>
<text font-size="8.6" x="742.4" y="530.1">D</text>
<g font-size="8.3" fill="#3f3f3f">
<text x="296" y="104">⌀15.60</text>
<text x="497.9" y="109.5">⌴ ⌀3.50 ↧ 1.60</text>
</g>
<g font-size="7.9">
<text x="101.9" y="355">SECTION B-B</text>
<text x="110.8" y="363.9">SCALE 7</text>
<text x="81.6" y="418">NOTES:</text>
<text x="81.6" y="435.6">1. OUTER SURFACES ARE TO HAVE A COSMETIC FINISH, FREE OF</text>
<text x="81.6" y="444.4">STRATCHES AND TOOLING MARKS.</text>
</g>
<g font-size="7.6">
<text x="736.3" y="478.9">L</text>
<text x="780.2" y="478.9">T</text>
</g>
<g font-size="6.5" fill="#3f3f3f">
<text x="172.8" y="83.6" transform="rotate(-90 172.8 83.6)">-0.07</text>
<text x="167.1" y="84.5" transform="rotate(-90 167.1 84.5)">+0.00</text>
</g>
<g font-size="6.5">
<text x="545.7" y="119.5">A</text>
<text x="555" y="119.5">B</text>
<text x="199.8" y="263.8">A</text>
<text x="58.4" y="328.1">.015</text>
<text x="75.8" y="328.1">A</text>
<text x="43.6" y="337.2">B</text>
<text x="740.5" y="478.9">IGHTFORCE</text>
<text x="784.7" y="478.9">ECHNOLOGY, INC.</text>
<text x="737.2" y="517.5">Lens Holder, M10 x P.30</text>
<text x="772.4" y="531.7">FAB-0021</text>
<text x="839.6" y="531.7">04</text>
</g>
<g font-size="6.3">
<text x="408.5" y="117">B</text>
<text x="408.5" y="338.3">B</text>
</g>
<g font-size="6">
<text x="519.2" y="119.5">⌀.10Ⓜ</text>
<text x="506.9" y="120.4">⌖</text>
<text x="199.8" y="255.6">⌖</text>
<text x="212.2" y="254.6">⌀0Ⓜ</text>
<text x="43.6" y="329.2">⟂</text>
</g>
<g font-size="4.3">
<text x="52.8" y="24.4">8</text>
<text x="160.7" y="24.4">7</text>
<text x="268.7" y="24.4">6</text>
<text x="376.6" y="24.4">5</text>
<text x="484.6" y="24.4">4</text>
<text x="592.5" y="24.4">3</text>
<text x="700.5" y="24.4">2</text>
<text x="756" y="29.3">REVISION HISTORY</text>
<text x="808.4" y="24.4">1</text>
<text x="703.6" y="34.2">REV</text>
<text x="740" y="34.2">DESCRIPTION</text>
<text x="803.3" y="34.2">DATE</text>
<text x="825.2" y="34.2">APPROVED</text>
<text x="705.7" y="39.5">01</text>
<text x="745.6" y="39.5">Released</text>
<text x="801.8" y="39.5">1/13/15</text>
<text x="834.1" y="39.5">PH</text>
<text x="705.7" y="44.9">02</text>
<text x="741.4" y="44.9">Added C'Bore</text>
<text x="801.8" y="44.9">3/16/15</text>
<text x="834.1" y="44.9">PH</text>
<text x="705.7" y="52.1">03</text>
<text x="716.3" y="49.7">1.7 hole was clearance for 0-80, position</text>
<text x="803" y="52.1">5/6/15</text>
<text x="834.1" y="52.1">PH</text>
<text x="705.7" y="59.4">04</text>
<text x="720.7" y="58.9">Changed part number to FAB-0021</text>
<text x="737.9" y="54.5">tolerance was .15</text>
<text x="801.8" y="59.4">5/12/15</text>
<text x="834.6" y="59.4">JE</text>
<text x="8.6" y="71.4">D</text>
<text x="851.9" y="71.4">D</text>
<text x="8.6" y="211.1">C</text>
<text x="851.9" y="211.1">C</text>
<text x="8.8" y="350.8">B</text>
<text x="852" y="350.8">B</text>
<text x="658.4" y="474.5">DRAWN</text>
<text x="678.1" y="474.5">BY</text>
<text x="704.5" y="474.5">DATE</text>
<text x="658.4" y="480.5">Hammond</text>
<text x="698.8" y="480.6">12/31/2014</text>
<text x="775.3" y="484.7">Rochester, NY</text>
<text x="8.8" y="490.5">A</text>
<text x="530.2" y="487.7">Aluminum 6061-T6</text>
<text x="658.4" y="489.9">CHECKED</text>
<text x="704.7" y="489.9">DATE</text>
<text x="852" y="490.5">A</text>
<text x="658.4" y="496.3">Enslin</text>
<text x="698.8" y="496.3">1/13/2015</text>
<text x="530.2" y="509.4">Anodize, Black,</text>
<text x="658.4" y="504.4">APPROVED</text>
<text x="704.5" y="504.4">DATE</text>
<text x="530.2" y="514.2">MIL-A-8625 Type II,</text>
<text x="658.4" y="512.5">Enslin</text>
<text x="698.8" y="512.5">1/13/2015</text>
<text x="530.2" y="519">Class 2</text>
<text x="666.2" y="521.8">SCALE</text>
<text x="697.2" y="521.8">SHEET</text>
<text x="715" y="521.8">No.</text>
<text x="473.5" y="532.2">Plot Date: 5/12/2015</text>
<text x="697" y="530.3">1</text>
<text x="705" y="531">OF</text>
<text x="715.5" y="530.4">1</text>
<text x="52.8" y="537.5">8</text>
<text x="160.7" y="537.5">7</text>
<text x="268.7" y="537.5">6</text>
<text x="376.6" y="537.5">5</text>
<text x="484.6" y="537.5">4</text>
<text x="592.5" y="537.5">3</text>
<text x="700.5" y="537.5">2</text>
<text x="808.4" y="537.5">1</text>
</g>
<g font-size="4.2">
<text x="730.5" y="494.3">PRODUCT</text>
<text x="754.3" y="494.3">NAME</text>
<text x="730.5" y="510.2">PART</text>
<text x="744.7" y="510.2">NAME</text>
<text x="729.2" y="526">DWG</text>
<text x="759.3" y="525.5">PART</text>
<text x="773.6" y="525.5">NO.</text>
<text x="831.9" y="525.5">REV</text>
<text x="729.2" y="531.1">SIZE</text>
</g>
<text font-size="4.1" x="633.4" y="505.3">16</text>
<g font-size="3.9">
<text x="529.6" y="474.5">MATERIAL:</text>
<text x="589.4" y="474.2">UNLESS OTHERWISE</text>
<text x="635.1" y="474.2">STATED</text>
<text x="593.6" y="481.1">DIMENSIONS</text>
<text x="622" y="481.1">ARE</text>
<text x="632.9" y="481.1">IN</text>
<text x="640" y="481.1">MM</text>
<text x="587.1" y="491.6">.XX</text>
<text x="587.1" y="486.7">.X</text>
<text x="587.1" y="497">.XXX</text>
<text x="529.6" y="502.9">FINISH:</text>
<text x="587.1" y="502">ANGLES</text>
<text x="612.5" y="502">1°</text>
<text x="587.1" y="507.4">SURF</text>
<text x="600.8" y="507.4">ROUGHNESS</text>
<text x="587.1" y="512.8">EDGE BREAKS .50</text>
<text x="629.8" y="512.8">X 45°</text>
<text x="587.1" y="517.6">CHAMFER THREADS</text>
<text x="631.3" y="517.6">45°</text>
<text x="640.7" y="517.6">TO</text>
<text x="587.1" y="522.6">ROOT</text>
<text x="601" y="522.6">DIAMETER</text>
</g>
<g font-size="3.8">
<text x="599.7" y="491.6">±.10</text>
<text x="599.9" y="486.7">±.20</text>
<text x="599.6" y="497">±.050</text>
<text x="606.1" y="502">±</text>
</g>
<g font-size="2.5">
<text x="537.5" y="528">This document is the exclusive property of Lightforce Technology, Inc. and may not be reproduced</text>
<text x="551.2" y="530.8">in any form without prior written permission of Lightforce Technology, Inc.</text>
</g>
</svg>
